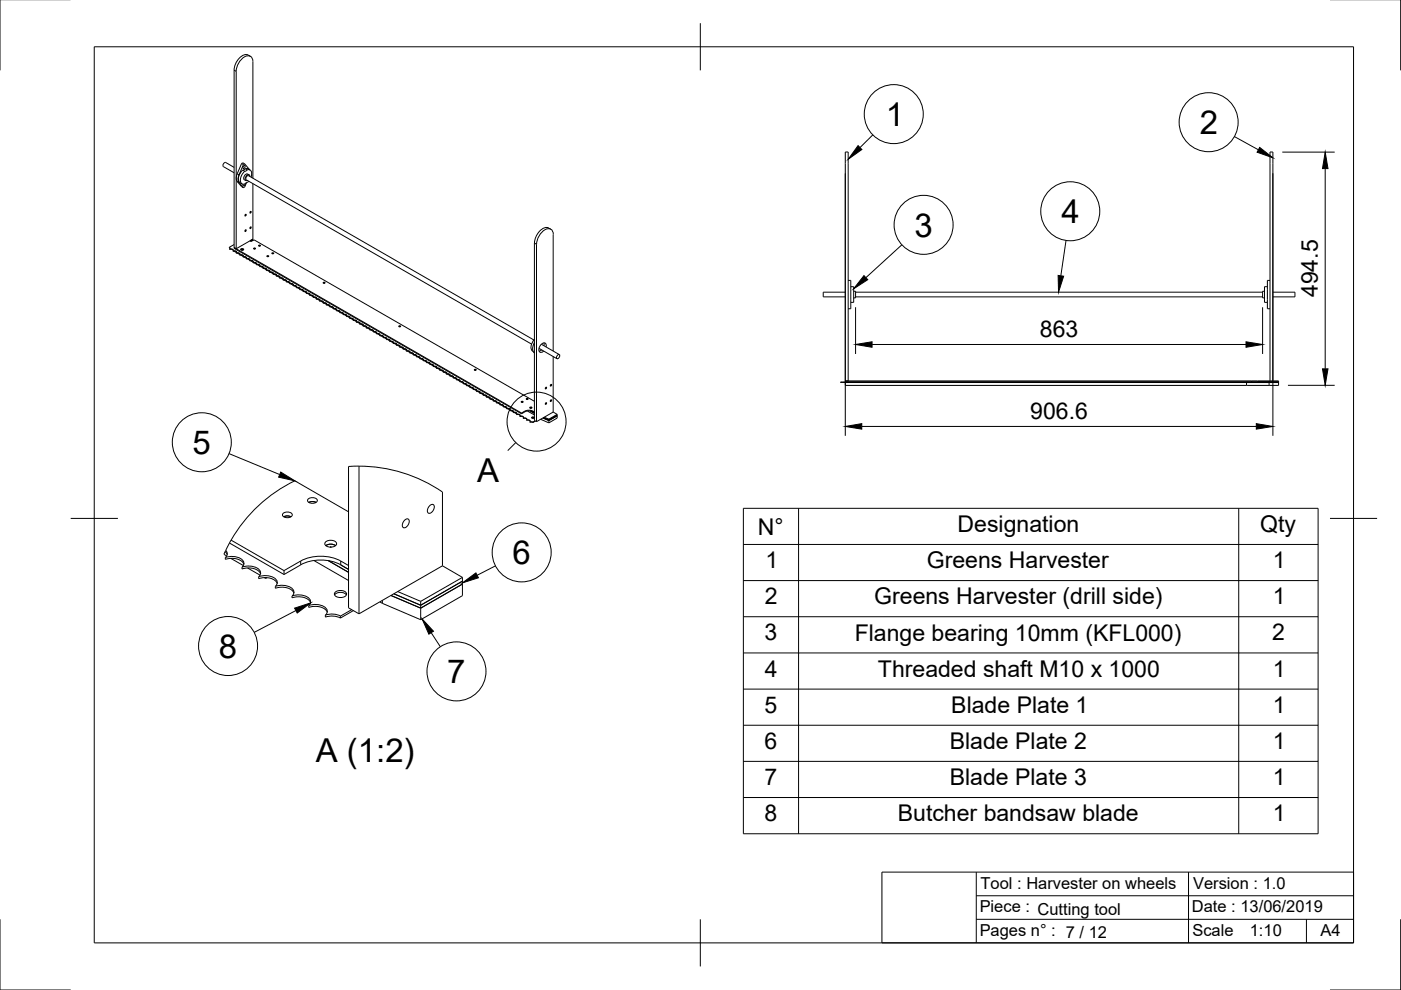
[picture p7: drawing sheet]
<svg xmlns="http://www.w3.org/2000/svg" width="297mm" height="210mm" viewBox="0 0 297 210" stroke-linecap="round" stroke-linejoin="round" font-family="sans-serif">
<!-- layer: Visible -->
<g fill="none" stroke="#000" stroke-width=".21">
<path d="M52.6 11.7l.5 .3M52.7 11.7a2.14 2.14 0 0 0-2.6 1.4l-.3 .9-.2 .9v37.8l61 35M47.3 35.3l2.3 1.3M47.4 35.3a.58 .58 0 0 1 .5-.8l1.7 1M50.7 37.1l-.2 .7v.6l1.1 1.4M51.2 34.7l-.9 2.2-.2 1a2.99 2.99 0 0 0 1.5 1.9M51.2 34.7l.3-.2 .4 .2M51.2 34.7l.4 .2M51.5 36.1l.4 .2M51.5 36.1a2.28 2.28 0 0 0-.8 2.4l.6 .5M51.6 34.9l-.9 2.2M51.6 35.2l.3-.1 .1 .2-.1 .3-.3 .1z"/>
<path d="M51.8 38.1l.3 .2M51.9 34.7l1 1.2M51.9 34.7l-.3 .2M51.9 36.3l-.6 .7a1.36 1.36 0 0 0 .2 2.1l.4-.1 .8-.6M52 38.9a.41 .41 0 0 1-.4 .5l-.1-.3M52 35.7l.6 .1M52.3 38.7l-.4 .9-.3 .2M52.4 36l-.4-.2-.5 .3M52.4 36a.79 .79 0 0 1 .9 .3 .79 .79 0 0 1 0 .9l-.1 .3M52.4 36l-.5 .3M52.6 35.8l.4 .2M52.7 37.2l60.5 34.9"/>
<path d="M52.7 37.2a.58 .58 0 0 0-.5 .9l60.5 34.9M52.8 37.1l-.3-.2a.82 .82 0 0 0-.7 1.2M53 37.4l-.1-.3a.72 .72 0 0 0-.8 .4 .72 .72 0 0 0 .1 .8l.3-.1M53.6 37.8v-24.7a1.08 1.08 0 0 0-.5-1.2 1.08 1.08 0 0 0-1.3 .1 3.9 3.9 0 0 0-1.7 3.1v37.6M53.6 38.9v12.1M48.6 52.4l.2 .3M48.6 52.4l.1 .4M49.4 53.2l.5 .1 .3 .2M49.4 53.2h.6l.1 .4M49.5 53.1l-.8-.3h.6l.1 .4M49.6 51.9l-1 .5M49.6 51.8h.1"/>
<path d="M49.6 53.2v.1M49.6 53.3l.5 .3M50.1 52.7l3.5-2-.5 .4h.3l.5-.2 59.4 34.2M50.1 52.7l-.5-.2 61 35.1M50.3 53.7l.5 .3M50.8 54.1h.5l.3 .2M50.8 54l.7 .1v.3M50.9 53.9l-.3-.2-.5-.1 .6 .1 .2 .2-.1 .2M51 54.1l.6 .3M51.1 52.8l.3-.1 .3 .2-.4 .2-.3-.2zM51.1 53h.4M51.3 52.9l.3 .1"/>
<path d="M51.5 52.9l.1 .1h-.6M51.5 54.4l.5 .1 .3 .2M51.5 54.4l.7 .1v.3M51.7 54.5l.6 .3M52.1 48.7l.1 .3-.2 .1zM52.1 45.5l.1 .2-.2 .1zM52.5 54.9l.5 .3M52.9 55.3h.5l.3 .2M53 55.1l-.8-.3 .6 .1 .1 .3h.5l.3 .2-.1 .2M53.1 48.1l.1 .2-.2 .2zM53.1 44.8l.1 .3-.2 .1zM53.1 55.3l.6 .3"/>
<path d="M53.6 55.7h.5l.3 .2M53.6 50.9l-.5 .3M53.6 55.7h.7v.4M53.8 52.8h.3M53.8 52.6l.4 .1-.4 .1zM53.8 55.7l.6 .3M54.3 56.1h.5l.3 .3M54.3 56.1h.7l.1 .4M54.6 56.1l.5 .3M54.9 52.1h.3M54.9 52l.3 .1-.3 .1zM55.3 56.5l.5 .3"/>
<path d="M55.7 56.9v.1M55.7 57l.5-.1 .3 .3M55.8 56.8l-.8-.3h.7l.1 .4 .4-.1 .3 .2v.3M56 56.9l.5 .3M56.5 57.4l.2-.1h.4l.1 .4M56.5 57.4h.5l.3 .2M56.6 54.4h.3M56.6 54.2l.4 .1-.4 .1zM56.7 57.3l.5 .3M57.4 57.7l.5 .3M57.7 53.8h.3M57.7 53.6l.3 .1-.3 .1z"/>
<path d="M57.9 58.1l.5 .1 .3 .2M57.9 58.1h.6l.1 .4M57.9 58l-.7-.3h.6l.1 .4M58.1 58.1l.5 .3M58.6 58.5l.5 .1 .3 .2M58.6 58.5h.6l.1 .4M58.8 58.5l.5 .4M59.3 59h.5l.3 .2M59.3 58.9l.6 .1 .1 .3M59.3 58.9v.1M59.5 59l.5 .3M60 59.3l.5 .1 .3 .2"/>
<path d="M60 59.3l.6 .1 .1 .3M60.2 59.4l.5 .3M60.7 59.7l.5 .1 .3 .2M60.7 59.7l.6 .1 .1 .3h.5l.3 .2-.1 .2M60.9 59.8l.5 .3M68.6 59.9h.3l-.3 .1zM116.3 48.4l.5 .2M116.3 48.3a2.14 2.14 0 0 0-2.5 1.5l-.3 .9-.2 .8v37.6l.4 .3M117.3 49.8v24.6M117.3 49.7a1.08 1.08 0 0 0-.5-1.1 1.08 1.08 0 0 0-1.3 .1 3.9 3.9 0 0 0-1.7 3.1l-.1 37.6M179.8 59.5h.6v6h-.6M269.3 59.5h-.6v6h.6"/>
<path d="M61.4 60.1v.1M61.4 60.2h.5l.3 .2M61.6 60.2l.6 .3M62.1 60.6h.5l.3 .2M62.1 60.6h.7v.3M62.3 60.6l.6 .3M62.8 61h.5l.3 .2M62.8 61h.7v.3M63.1 61l.5 .3M63.5 61.4h.1M63.5 61.4h.5l.3 .2M63.5 61.4h.7v.4l.5-.1 .3 .2-.1 .3"/>
<path d="M63.8 61.4l.5 .3M64.2 61.8h.5l.3 .2M64.5 61.8l.5 .3M64.9 62.2v.1M64.9 62.2h.5l.3 .2M64.9 62.2h.7l.1 .4M65.2 62.2l.5 .3M65.9 62.6l.5 .3M66.4 63l.5 .1 .3 .2M66.4 63h.6l.1 .4M66.4 62.9l-.8-.3h.7l.1 .4M66.6 63l.5 .3"/>
<path d="M67.1 63.5h.5l.3 .2M67.3 63.4l.5 .4 .1-.1-.4-.3-.4 .1M68 63.8l.5 .3M68.5 64.2l.5 .1 .3 .2M68.5 64.2l.6 .1 .1 .3M68.6 64.1l-.3-.2-.5-.1 .6 .1 .1 .3M68.6 60h.3M68.7 64.3l.5 .3M69.4 64.7l.5 .3M69.9 65l.5 .1 .3 .2M69.9 65h.4l.4 .2-.1 .2 .6 .1 .2 .2-.1 .2M70 64.9l-.8-.3 .6 .1 .1 .3"/>
<path d="M70.1 65.1l.6 .3M70.6 65.4l.5 .1 .3 .2M70.8 65.5l.6 .3M71.3 65.9h.5l.3 .2M71.3 65.8l.7 .1v.3M71.5 65.9l.6 .3M72 66.2l.5 .1 .3 .2M72 66.2l.7 .1v.3M72.2 66.3l.6 .3M72.7 66.6l.5 .1 .3 .2M72.7 66.6l.7 .1v.3M73 66.7l.5 .3"/>
<path d="M73.4 67.1h.5l.3 .2M73.4 67.1h.7l.1 .3M73.7 67.1l.5 .3M74.1 67.5v.1M74.1 67.6l.5-.1 .3 .3M74.1 67.5h.7v.4M74.4 67.5l.5 .3M75.1 67.9l.5 .3M75.6 68.2l-.7-.3h.6l.1 .4M75.8 68.3l.5 .3M76.2 68.7v.1M76.3 68.8l.4-.1 .3 .3"/>
<path d="M76.3 68.6l-.7-.3h.6l.1 .4h.4l.3 .1v.3M76.5 68.7l.5 .3M77.2 69.1l.5 .3M77.8 69.4l-.3-.3h-.5h.6l.1 .4M77.9 69.5l.5 .3M78.4 69.9v.1M78.4 70h.5l.3 .2M78.4 69.9h.6l.1 .4h.4l.4 .2-.1 .2M78.5 69.8l-.8-.3h.6l.1 .4M78.6 69.9l.5 .3M79.1 70.3l.5 .1 .3 .2M79.3 70.4l.5 .3"/>
<path d="M80 70.8l.6 .3M80.5 71.1l.5 .1 .3 .2M80.5 71.1l.6 .1 .1 .3M80.6 71l-.3-.2-.5-.1 .6 .1 .1 .3M80.7 71.2l.6 .3M81.2 71.5l.5 .1 .3 .2M81.2 71.5l.6 .1 .1 .3h.5l.3 .2-.1 .2M81.4 71.6l.6 .3M81.9 72h.1M81.9 72h.5l.3 .2M82.1 72l.6 .3M82.6 72.4h.1"/>
<path d="M82.6 72.4h.5l.3 .2M82.6 72.4h.7v.4M82.8 72.4l.6 .3M83.3 72.8h.5l.3 .3M83.3 72.8h.7l.1 .4 .4-.1 .3 .2v.3M83.6 72.8l.5 .3M84 73.2v.1M84 73.3l.5-.1 .3 .3M84.3 73.2l.5 .3M84.6 69.3h.3M84.6 69.1l.3 .1-.3 .1zM84.7 73.6h.5l.3 .3"/>
<path d="M84.7 73.6h.7l.1 .4M85 73.6l.5 .3M85.4 74.1l.3-.2 .4 .1 .1 .4M85.5 74.1l.5-.1 .2 .3M85.7 74l.5 .3M86.4 74.4l.5 .3M86.9 74.8l.5 .1 .3 .2M86.9 74.8h.6l.1 .4M86.9 74.7l-.7-.3h.6l.1 .4M87.1 74.8l.5 .3M87.8 75.2l.5 .3M88.3 75.7h.5l.3 .2"/>
<path d="M88.3 75.6h.6l.1 .4M88.3 75.6v.1M88.4 75.5l-.8-.3h.6l.1 .4M88.5 75.6l.5 .4M89 76l.5 .1 .3 .2M89 76l.6 .1 .1 .3M89.2 76.1l.5 .3M89.7 76.4l.5 .1 .3 .2M89.7 76.4l.6 .1 .1 .3M89.9 76.5l.5 .3M90.4 76.8l.5 .1 .3 .2M90.4 76.8l.7 .1v.3"/>
<path d="M90.6 76.9l.6 .3M91.1 77.3h.5l.3 .2M91.1 77.2l.7 .1v.3M91.3 77.3l.6 .3M91.8 77.7h.5l.3 .2M91.8 77.7h.7v.3h.5l.3 .2-.1 .3M92.1 77.7l.5 .3M92.5 78.1h.1M92.5 78.1h.5l.3 .2M92.8 78.1l.5 .3M93.2 78.5h.5l.3 .2M93.2 78.5h.7v.4"/>
<path d="M93.5 78.5l.5 .3M93.9 78.9h.5l.3 .2M93.9 78.9h.7l.1 .4M94.2 78.9l.5 .3M94.6 79.3v.1M94.6 79.3h.5l.3 .3M94.6 79.3h.7l.1 .4M94.9 79.3l.5 .3M95.4 79.7l.5 .1 .3 .2M95.4 79.7h.6l.1 .4M95.6 79.7l.5 .3M100.6 78.5h.3"/>
<path d="M100.6 78.3l.4 .1-.4 .1zM112.9 74.5h.2M113.3 72.6l-.4 1.2 .1 .6 .3 .5M113.3 71.9a1.82 1.82 0 0 0-.4 2.5M114.3 73.8l3.8 2.2M114.8 73l3.8 2.2M114.8 74.2l-.5 .3M115.3 72.7v.6M115.8 73.6a.61 .61 0 0 0-.4-.9 1.43 1.43 0 0 0-1 1.9 .61 .61 0 0 0 .9-.2M117.3 75.6v11.8M118.2 75.4l.3-.2 .2 .2-.2 .5-.3 .2-.2-.3zM179.2 61.9h-4.7v1h4.7"/>
<path d="M180.4 60.8h.6v3.3h-.6M181 61.8h.4v1.4h-.4M181.4 62.9h86.3M181.4 61.9h86.3M268.1 61.8h-.4v1.4h.4M268.7 60.8h-.6v3.3h.6M269.9 61.9h4.7v1h-4.7M76.1 98.8l-2.2 .1v30l2.2 1.2M96.3 80.1l.5 .3M96.8 80.5v.1M96.8 80.6h.5l.3 .2M96.8 80.5h.6l.1 .4"/>
<path d="M96.9 80.4l-.8-.3h.6l.1 .4M97 80.5l.5 .3M97.7 81l.5 .3M98.3 81.2l-.3-.2-.5-.1 .6 .1 .1 .3M98.4 81.4l.5 .3M98.9 81.7l.5 .1 .3 .2M98.9 81.7l.6 .1 .1 .3 .6 .1 .1 .3 .8 .2-.1 .2M99 81.6l-.8-.3 .6 .1 .1 .3M99.1 81.8l.6 .3M99.6 82.1l.5 .1 .3 .2M99.8 82.2l.6 .3M100.3 82.5v.1"/>
<path d="M100.3 82.6h.5l.3 .2M100.5 82.6l.6 .3M101 82.9l.5 .1 .3 .2M101 82.9l.7 .1v.3M101.2 83l.6 .3M101.7 83.3l.5 .1 .3 .2M101.7 83.3l.7 .1 .1 .2-.1 .2M102 83.4l.5 .3M102.4 83.8h.5l.3 .2M102.4 83.8h.7v.3M102.7 83.8l.5 .3M103.1 84.2v.1"/>
<path d="M103.1 84.2h.5l.3 .2M103.1 84.2h.7v.3M103.4 84.2l.5 .3M104.1 84.6l.5 .3M104.6 84.9l-.7-.3h.6l.1 .4M104.8 85l.5 .3M105.2 85.4v.1M105.2 85.5l.5-.1 .3 .3M105.3 85.3l-.7-.3h.6l.1 .4h.6l.1 .4h.6l.1 .4M105.5 85.4l.5 .3M106 85.8l.5 .1 .3 .2M106.2 85.8l.5 .3"/>
<path d="M106.9 86.2l.5 .3M107.4 86.6l.5 .1 .3 .2M107.4 86.6h.6l.1 .4M107.5 86.5l-.8-.3h.6l.1 .4M107.6 86.6l.5 .3M108.3 87.1l.5 .2M108.8 87.5h.5l.3 .2M108.8 87.4l.6 .1 .1 .3M108.8 87.4v.1M108.9 87.3l-.8-.3 .6 .1 .1 .3M109 87.5l.6 .3M109.5 87.8l.5 .1 .3 .2"/>
<path d="M109.5 87.8l.6 .1 .1 .3M109.7 87.9h.1M109.8 87.9h.1M110.2 88.2l.5 .1 .3 .2M110.2 88.2l.6 .1 .1 .3M110.6 85.3h.3M110.6 85.1l.3 .1-.3 .1zM110.6 87.6v.1M110.9 88.6l.5 .1 .3 .2M110.9 88.6l.7 .1v.3M111.3 87.2l-.7 .4M111.3 87.3l-.7 .4"/>
<path d="M111.3 87.3l1-.2 .7 .2M111.3 87.2l1-.2 .7 .2M111.6 89.1h.1M111.6 89.1h.5l.3 .2M111.6 89l.7 .1v.3M111.6 84.7h.3M111.6 84.5l.4 .1-.4 .1zM111.8 87.2l1.5 .8M112.4 86.5h.4M112.4 86.3l.4 .1-.2 .2-.3-.2zM112.5 87.2l.8 .4M112.5 86.6h.1"/>
<path d="M112.7 88.6l.3-.1 .2 .1M112.8 88.5l.4 .1-.4 .1zM113 87.3l.3 .2M113 87.2l.3 .1M113 89.5l-.4-.1-.3 .1 .7 .1M113.4 89.2l-.4 .4 .5-.3M114.6 88.9l.1 .1M114.7 88.8v.2M114.7 89l1.7 .7M115.4 88.5l1 .4M115.7 85.4l.2 .2-.3 .1zM115.7 82.1l.2 .2-.3 .2z"/>
<path d="M116.4 88.9v.8M116.8 84.8l.1 .2-.2 .1zM116.8 81.5l.1 .2-.2 .2zM117.3 87.4l.8 .5M117.3 87.4l-3.6 2M118.1 87.9v.7l-1.7 1.1M118.1 88.2l-1.7 1-1.3-.6M118.1 88l-1.7 1-1.2-.4M118.1 87.9l-1.7 1M178.7 81h-.5l.5 .1M178.7 81h1M178.7 81.1h1"/>
<path d="M178.7 81v.1M179.2 81h86.2M179.2 80.8h86.2M179.7 81h1M179.7 81.1h1M179.7 81v.1M179.8 80.8v-48.6h-.6v48.8M180.7 81h1M180.7 81.1h1M180.7 81v.1M181.7 81h1M181.7 81.1h1"/>
<path d="M181.7 81v.1M182.7 81h1M182.7 81.1h1M182.7 81v.1M183.7 81h1M183.7 81.1h1M183.7 81v.1M184.7 81h1M184.7 81.1h1M184.7 81v.1M185.7 81h1M185.7 81.1h1"/>
<path d="M185.7 81v.1M186.7 81h1M186.7 81.1h1M186.7 81v.1M187.7 81h1M187.7 81.1h1M187.7 81v.1M188.7 81h1M188.7 81.1h1M188.7 81v.1M189.7 81h1M189.7 81.1h1"/>
<path d="M189.7 81v.1M190.7 81h1M190.7 81.1h1M190.7 81v.1M191.7 81h1M191.7 81.1h1M191.7 81v.1M192.7 81h1M192.7 81.1h1M192.7 81v.1M193.7 81h1M193.7 81.1h1"/>
<path d="M193.7 81v.1M194.7 81h1M194.7 81.1h1M194.7 81v.1M195.7 81h1M195.7 81.1h1M195.7 81v.1M196.7 81h1M196.7 81.1h1M196.7 81v.1M197.7 81h1M197.7 81.1h1"/>
<path d="M197.7 81v.1M198.7 81h1M198.7 81.1h1M198.7 81v.1M199.7 81h1M199.7 81.1h1M199.7 81v.1M200.7 81h1M200.7 81.1h1M200.7 81v.1M201.7 81h1M201.7 81.1h1"/>
<path d="M201.7 81v.1M202.7 81h1M202.7 81.1h1M202.7 81v.1M203.7 81h1M203.7 81.1h1M203.7 81v.1M204.7 81h1M204.7 81.1h1M204.7 81v.1M205.7 81h1M205.7 81.1h1"/>
<path d="M205.7 81v.1M206.7 81h1M206.7 81.1h1M206.7 81v.1M207.7 81h1M207.7 81.1h1M207.7 81v.1M208.7 81h1M208.7 81.1h1M208.7 81v.1M209.7 81h1M209.7 81.1h1"/>
<path d="M209.7 81v.1M210.7 81h1M210.7 81.1h1M210.7 81v.1M211.7 81h1M211.7 81.1h1M211.7 81v.1M212.7 81h1M212.7 81.1h1M212.7 81v.1M213.7 81h1M213.7 81.1h1"/>
<path d="M213.7 81v.1M214.7 81h1M214.7 81.1h1M214.7 81v.1M215.7 81h1M215.7 81.1h1M215.7 81v.1M216.7 81h1M216.7 81.1h1M216.7 81v.1M217.7 81h1M217.7 81.1h1"/>
<path d="M217.7 81v.1M218.7 81h1M218.7 81.1h1M218.7 81v.1M219.7 81h1M219.7 81.1h1M219.7 81v.1M220.7 81h1M220.7 81.1h1M220.7 81v.1M221.7 81h1M221.7 81.1h1"/>
<path d="M221.7 81v.1M222.7 81h1M222.7 81.1h1M222.7 81v.1M223.7 81h1M223.7 81.1h1M223.7 81v.1M224.7 81h1M224.7 81.1h1M224.7 81v.1M225.7 81h1M225.7 81.1h1"/>
<path d="M225.7 81v.1M226.7 81h1M226.7 81.1h1M226.7 81v.1M227.7 81h1M227.7 81.1h1M227.7 81v.1M228.7 81h1M228.7 81.1h1M228.7 81v.1M229.7 81h1M229.7 81.1h1"/>
<path d="M229.7 81v.1M230.7 81h1M230.7 81.1h1M230.7 81v.1M231.7 81h1M231.7 81.1h1M231.7 81v.1M232.7 81h1M232.7 81.1h1M232.7 81v.1M233.7 81h1M233.7 81.1h1"/>
<path d="M233.7 81v.1M234.7 81h1M234.7 81.1h1M234.7 81v.1M235.7 81h1M235.7 81.1h1M235.7 81v.1M236.7 81h1M236.7 81.1h1M236.7 81v.1M237.7 81h1M237.7 81.1h1"/>
<path d="M237.7 81v.1M238.7 81h1M238.7 81.1h1M238.7 81v.1M239.7 81h1M239.7 81.1h1M239.7 81v.1M240.7 81h1M240.7 81.1h1M240.7 81v.1M241.7 81h1M241.7 81.1h1"/>
<path d="M241.7 81v.1M242.7 81h1M242.7 81.1h1M242.7 81v.1M243.7 81h1M243.7 81.1h1M243.7 81v.1M244.7 81h1M244.7 81.1h1M244.7 81v.1M245.7 81h1M245.7 81.1h1"/>
<path d="M245.7 81v.1M246.7 81h1M246.7 81.1h1M246.7 81v.1M247.7 81h1M247.7 81.1h1M247.7 81v.1M248.7 81h1M248.7 81.1h1M248.7 81v.1M249.7 81h1M249.7 81.1h1"/>
<path d="M249.7 81v.1M250.7 81h1M250.7 81.1h1M250.7 81v.1M251.7 81h1M251.7 81.1h1M251.7 81v.1M252.7 81h1M252.7 81.1h1M252.7 81v.1M253.7 81h1M253.7 81.1h1"/>
<path d="M253.7 81v.1M254.7 81h1M254.7 81.1h1M254.7 81v.1M255.7 81h1M255.7 81.1h1M255.7 81v.1M256.7 81h1M256.7 81.1h1M256.7 81v.1M257.7 81h1M257.7 81.1h1"/>
<path d="M257.7 81v.1M258.7 81h1M258.7 81.1h1M258.7 81v.1M259.7 81h1M259.7 81.1h1M259.7 81v.1M260.7 81h1M260.7 81.1h1M260.7 81v.1M261.7 81h1M261.7 81.1h1"/>
<path d="M261.7 81v.1M262.7 81h1M262.7 81.1h1M262.7 81v.1M263.7 81h1M263.7 81.1h1M263.7 81v.1M264.3 81.1h6.8M264.3 81.1h-85.1v.6h85.1M264.3 81h.1M264.3 81.1v.6M264.7 81h1"/>
<path d="M264.7 81.1h1M264.7 81v.1M265.4 80.8h5.7v.9h-6.8M265.4 81h5.7M265.4 80.8v.2M265.7 81h1M265.7 81.1h1M265.7 81v.1M266.7 81h1M266.7 81.1h1M266.7 81v.1M267.7 81h1"/>
<path d="M267.7 81.1h1M267.7 81v.1M268.7 81h.5l-.5 .1M268.7 81v.1M269.1 80.8v.2M269.1 81.1v.6M269.3 80.8v-48.6h.6v48.6M47.7 117l-.2 .5 .5 .4M47.8 118.2v.4M47.8 118.6a3.6 3.6 0 0 1 3.8 .8l.1 .2M48.2 117.6l-.5-.6 .1-.3a.87 .87 0 0 1 0 1.5 3.4 3.4 0 0 1 3.9 .9l-.1 .8-.3 .3M48.7 115.1l-.8 1.6"/>
<path d="M48.7 115.1l11.5 6.7M49 118.4l2.6 1.5M49 114.5l-.4 .6M49 114.5l11.2 6.5M60 108.9a1.3 1.3 0 0 1 2 .3 1.21 1.21 0 0 1-2.1 0zM60.2 109.6l.7-.2 .8 .2M63.8 119.8l-3.6 2M63.8 119.8a9.4 9.4 0 0 1 8.4 0M65.3 105.9a1.3 1.3 0 0 1 2 .2 1.21 1.21 0 0 1-2.1 0zM65.5 106.5l.7-.2 .8 .2M66.6 118.9l7.3 4.2M68.9 115a1.54 1.54 0 0 1 2.5 .3 1.45 1.45 0 0 1-2.5 0z"/>
<path d="M69.1 115.7a1.86 1.86 0 0 1 2.1 0M69.6 118.9l4.3 2.4M70 116h.3M72.2 119.8l1.7 .9M73.9 108.5l-11.4-6.6a31.3 31.3 0 0 0-13.5 12.6M73.9 119.9a9.6 9.6 0 0 0-10.1-1l-3.6 2.1M85.7 110.3l.3-.2h.6a1.21 1.21 0 0 1-1.1 1.8 1.05 1.05 0 0 1 .2-1.6zM91.1 107.3l.2-.3h.6a1.21 1.21 0 0 1-1.1 1.8 1.05 1.05 0 0 1 .3-1.5zM93.8 120v-15.7a31.3 31.3 0 0 0-17.7-5.5v31.3M93.8 120l4.2 2.4M93.8 120l-17.7 10.1M51.3 120.2v.4a3.6 3.6 0 0 1 3.8 .8l.1 .3"/>
<path d="M51.3 120.2a3.4 3.4 0 0 1 3.9 .9v.8l-.3 .4M52.5 120.4l2.6 1.5M54.8 122.3l.1 .4a3.6 3.6 0 0 1 3.8 .7l.1 .3M54.9 122.3a3.4 3.4 0 0 1 3.8 .9v.7l-.3 .4a3.4 3.4 0 0 1 3.9 .9l-.1 .8-.3 .4M56 122.5l.3 .1M56.3 122.5v.1M56.6 122.5l-.3 .1M58.4 124.3v.4M58.4 124.7a3.6 3.6 0 0 1 3.8 .8l.1 .3M60.2 121v.8M65.4 128.4l.1 .4a3.6 3.6 0 0 1 3.8 .7l.1 .3M65.5 128.4a3.4 3.4 0 0 1 3.8 .9v.7l-.3 .4 1.7-.2 1.5 .4"/>
<path d="M65.8 127.8a2.88 2.88 0 0 0-3.4-1.2l-.5 .2v-.4a3.4 3.4 0 0 1 3.9 .8v.8l-.3 .4M69 130.4v.4M69 130.8l1.7-.2 1.5 .4M70.9 126.1a1.71 1.71 0 0 1 2.5 0M71 125.7a1.6 1.6 0 0 1 2.5 .2 1.5 1.5 0 0 1-2.6 0zM74.6 129.3l-2.4 1.3v.4M74.9 129.5l-2.7 1.5M80.5 127.6l.6 .3M81.1 127.3v.6M81.1 127.9l8.1 3.5M84.3 125.4l4.9 2.1M89.2 127.5v3.9"/>
<path d="M98 122.4v3.9l-8.8 5.1M98 123.8l-8.8 5.1-6.3-2.6M98 123.2l-8.8 5.1-5.7-2.4M98 122.4l-8.8 5.1"/>
</g>
<!-- layer: Visible Narrow -->
<path d="M49.6 14.9l.5 .2M50.3 38.5l.4 .2M50.3 36.8l.4 .3M53.1 51v.1M113.3 51.5l.4 .3M113.1 73l.2 .1M113.1 74.6l.2 .2M111.3 87.2v.1M113 87.2v.1M63.8 118.9v.9M72.2 118.9v.9" fill="none" stroke="#000" stroke-width=".21"/>
<!-- layer: Border -->
<path d="M0 -.1v15M297 -.1v15M20 9.9h267v190h-267zM148.5 4.9v10M15 109.9h10M282 109.9h10M0 194.9v15h15M148.5 194.9v10M297 194.9v15h-15" fill="none" stroke="#000" stroke-width=".21"/>
<!-- layer: TitleBlock -->
<path d="M187 184.9h100v15h-100zM207 194.9h80M207 189.9h80M207 184.9v15M252 184.9v15M277 194.9v5" fill="none" stroke="#000" stroke-width=".21"/>
<!-- layer: Annotations -->
<g fill="none" stroke="#000" stroke-width=".21">
<path d="M109.3 93.8l-1.6 1.7"/>
<circle cx="113.8" cy="89.4" r="6.3"/>
</g>
<!-- layer: Dimensions -->
<path d="M179.2 36.7v55.7M269.9 36.7v55.7M271.9 32.3h11.1M281 35.7v42.5M181.4 65.1v9.9M184.9 73h79.3M267.7 65.1v9.9M182.7 90.4h83.7M273.1 81.7h9.9" fill="none" stroke="#000" stroke-width=".21"/>
<path d="M281 32.3l.6 3.4h-1.2zM181.4 73l3.5-.5v1.1zM264.2 72.5l3.5 .5-3.5 .6zM280.4 78.2h1.2l-.6 3.5zM179.2 90.4l3.5-.6v1.2zM266.4 89.8l3.5 .6-3.5 .6z" fill="#000" stroke="#000" stroke-width=".21"/>
<!-- layer: BOM -->
<g fill="none" stroke="#000" stroke-width=".21">
<path d="M185.1 28.6l-2.8 2.7M261.7 28.9l5.1 2.9M191.2 51.9l-7.6 7M226 51l-1.1 7.5M48.6 96.2l10.7 4.4M105 120l-3.8 2M157.6 107.8h121.9v69h-121.9zM157.6 115.4h121.9M169.3 107.8v69M262.6 107.8v69M62.7 129.4l-8.8 4.7M91.4 134.1l2 3"/>
<path d="M157.6 123.1h121.9M157.6 130.8h121.9M157.6 138.4h121.9M157.6 146.1h121.9M157.6 153.8h121.9M157.6 161.4h121.9M157.6 169.1h121.9"/>
<circle cx="189.5" cy="24.2" r="6.3"/>
<circle cx="256.3" cy="25.9" r="6.3"/>
<circle cx="195.8" cy="47.7" r="6.3"/>
<circle cx="226.9" cy="44.8" r="6.3"/>
<circle cx="42.8" cy="93.8" r="6.3"/>
<circle cx="110.6" cy="117.1" r="6.3"/>
<circle cx="48.4" cy="137" r="6.3"/>
<circle cx="96.8" cy="142.3" r="6.3"/>
</g>
<path d="M181.9 30.9l.8 .8-2.8 2.1zM267.1 31.3l2.8 2.2-3.4-1.2zM183.2 58.4l.8 .9-3 1.9zM224.3 58.4l1.2 .2-1.1 3.3zM59.5 100.1l3 1.9-3.4-.8zM62.5 128.9l3.3-1.1-2.8 2.2zM89.5 131.2l2.4 2.6-1 .7zM98 123.6l2.9-2.1 .5 1z" fill="#000" stroke="#000" stroke-width=".21"/>
<g font-size="7">
<text x="187.8" y="26.7">1</text>
<text x="254.4" y="28.4">2</text>
<text x="225.1" y="47.3">4</text>
<text x="193.9" y="50.2">3</text>
<text x="40.8" y="96.3">5</text>
<text x="101.2" y="102.2">A</text>
<text x="108.7" y="119.6">6</text>
<text x="46.4" y="139.5">8</text>
<text x="94.8" y="144.9">7</text>
<text x="66.9" y="161.6">A (1:2)</text>
</g>
<g font-size="4.9">
<text x="279.4" y="63" transform="rotate(-90 279.4 63)">494.5</text>
<text x="220.5" y="71.5">863</text>
<text x="218.4" y="88.9">906.6</text>
<text x="160.7" y="113.4">N°</text>
<text x="203" y="112.8">Designation</text>
<text x="267.2" y="112.9">Qty</text>
<text x="162.3" y="120.5">1</text>
<text x="196.5" y="120.5">Greens Harvester</text>
<text x="269.9" y="120.5">1</text>
<text x="162.2" y="128.1">2</text>
<text x="185.4" y="128.2">Greens Harvester (drill side)</text>
<text x="269.9" y="128.1">1</text>
<text x="162.1" y="135.8">3</text>
<text x="181.2" y="135.8">Flange bearing 10mm (KFL000)</text>
<text x="269.7" y="135.8">2</text>
<text x="162.2" y="143.4">4</text>
<text x="186.1" y="143.5">Threaded shaft M10 x 1000</text>
<text x="269.9" y="143.5">1</text>
<text x="162.1" y="151.1">5</text>
<text x="201.7" y="151.1">Blade Plate 1</text>
<text x="269.9" y="151.1">1</text>
<text x="162.1" y="158.8">6</text>
<text x="201.4" y="158.8">Blade Plate 2</text>
<text x="269.9" y="158.8">1</text>
<text x="162.1" y="166.4">7</text>
<text x="201.4" y="166.4">Blade Plate 3</text>
<text x="269.9" y="166.4">1</text>
<text x="162.1" y="174.1">8</text>
<text x="190.4" y="174.1">Butcher bandsaw blade</text>
<text x="269.9" y="174.1">1</text>
</g>
<g font-size="3.5">
<text x="207.9" y="188.4">Tool : Harvester on wheels</text>
<text x="253" y="188.4">Version : 1.0</text>
<text x="207.7" y="193.4">Piece : Cutting tool</text>
<text x="252.7" y="193.5">Date : 13/06/2019</text>
<text x="207.7" y="198.4">Pages n° : 7 / 12</text>
<text x="252.8" y="198.5">Scale</text>
<text x="265" y="198.5">1:10</text>
<text x="280" y="198.4">A4</text>
</g>
</svg>
